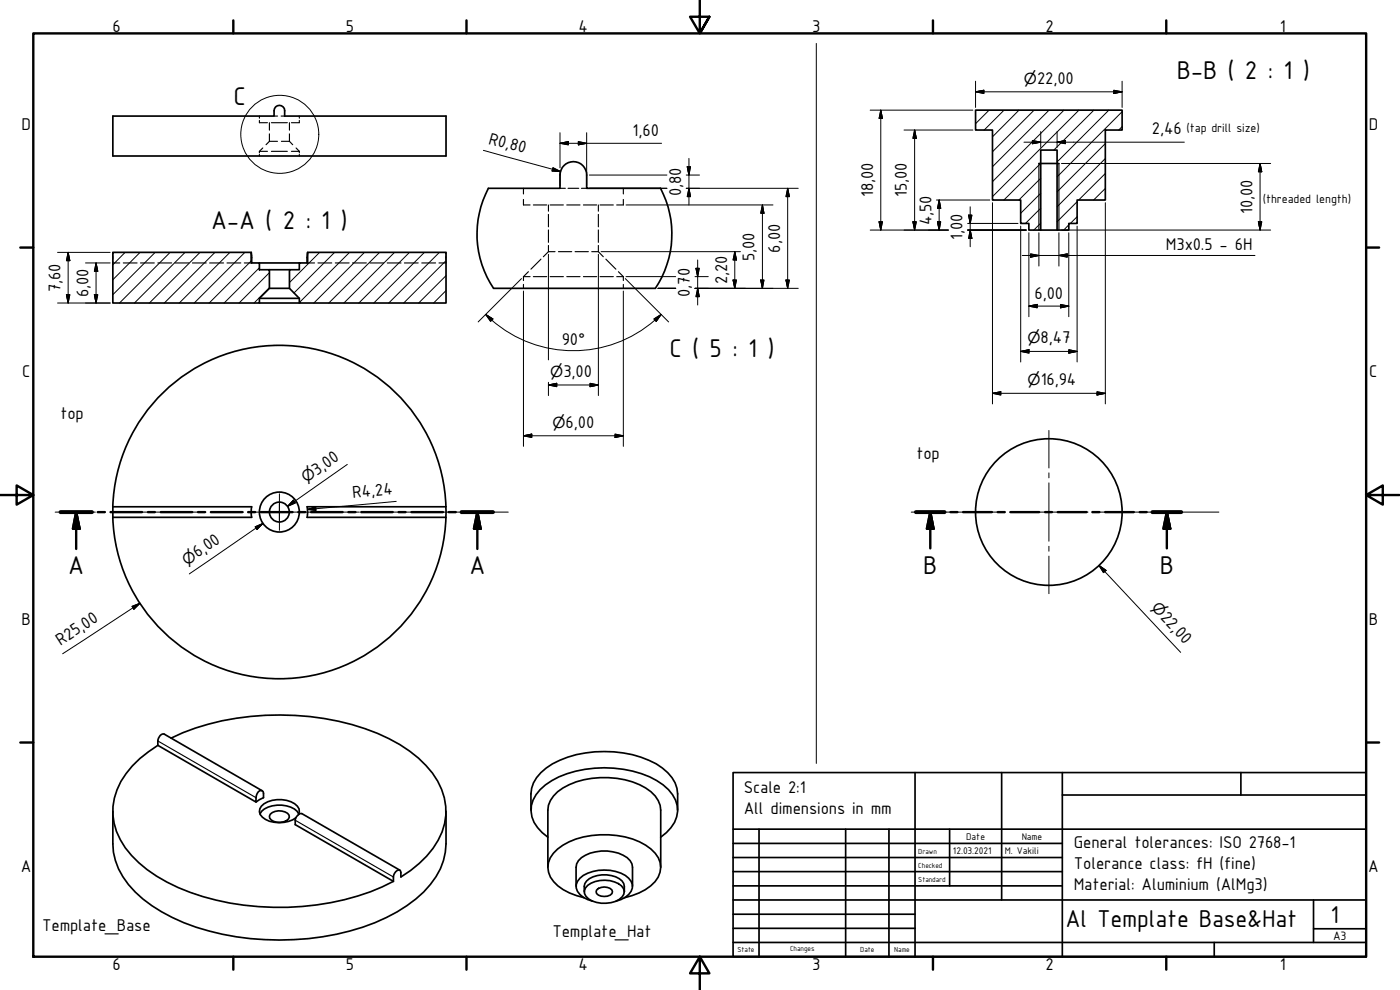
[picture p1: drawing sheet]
<svg xmlns="http://www.w3.org/2000/svg" width="420mm" height="297mm" viewBox="0 0 420 297" stroke-linecap="round" stroke-linejoin="round" font-family="sans-serif">
<!-- layer: Hatch (ISO) -->
<g fill="none" stroke="#000" stroke-width=".3">
<path d="M296.8 33l-4 4.1M301.3 33l-5.9 6M305.8 33l-7.9 8M310.3 33l-12.4 12.5M314.8 33l-16.9 17M319.3 33l-21.4 21.5M323.8 33l-25.9 26M328.3 33l-12 12M332.8 33l-15.6 15.6M336.8 38l-1.1 1M336.8 33.5l-19.6 19.6M312.3 58l-6 6"/>
<path d="M312.3 53.5l-6.5 6.5M312.3 49l-11 11M331.7 56.5l-3.5 3.5M331.7 52.1l-8 7.9M331.7 47.6l-14.5 14.4M331.7 43.1l-14.5 14.5M37.5 75.7l-3.6 3.7M42 75.7l-8.1 8.2M46.6 75.7l-12.7 12.7M51.1 75.7l-15.2 15.2M55.5 75.7l-15.2 15.2M60 75.7l-15.2 15.2"/>
<path d="M64.5 75.7l-15.2 15.2M69 75.7l-15.2 15.2M73.5 75.7l-15.2 15.2M75.4 78.3l-12.6 12.6M95.9 75.7l-9 9.1M100.4 75.7l-12.2 12.2M104.9 75.7l-15.1 15.1M109.4 75.7l-15.2 15.2M113.9 75.7l-15.2 15.2M118.4 75.7l-15.2 15.2M122.9 75.7l-15.2 15.2M127.4 75.7l-15.2 15.2"/>
<path d="M131.9 75.7l-15.2 15.2M133.9 78.2l-12.7 12.7M312.3 67l-2 2M312.3 62.5l-4.5 4.5M320.8 67.5l-1.6 1.5M323.3 65l-2.1 2M323.3 60.5l-6.1 6M77.9 80.3l-10.6 10.6M80.9 86.3l-4.7 4.6M80.9 81.8l-9.1 9.1M133.9 87.2l-3.8 3.7M133.9 82.7l-8.3 8.2"/>
</g>
<!-- layer: Visible (ISO) -->
<g fill="none" stroke="#000" stroke-width=".51">
<path d="M33.9 34.8h48.4v-1.6a1.59 1.59 0 0 1 1.5-1.6 1.59 1.59 0 0 1 1.6 1.6v1.6h48.5v12h-100zM292.8 33h44v6h-5.1v21h-8.4v7h-2.5v2h-3.6v-24h-4.9v24h-3.5v-2h-2.5v-7h-8.4v-21h-5.1zM146.6 56.5h21.5v-4a4 4 0 0 1 4-4 4 4 0 0 1 4 4v4h22.1M311.8 49.1h6M33.9 75.7h41.5v3.2h2.5v2h3v5.6l-3 3v1.4h-44zM75.4 75.7l.1 3.2M77.9 78.9h11.9M92.3 75.7l-.1 3.2M312.3 69h4.9M77.9 90.9h11.9M77.9 89.5h11.9M80.9 86.5h6"/>
<path d="M80.9 80.9h6M86.9 80.9h2.9v-2h2.5v-3.2h41.6v15.2h-44.1v-1.4l-2.9-3zM148.1 86.5h48.6M33.8 155.2a50 50 0 0 0 50 48.5 50 50 0 0 0 50-48.5M33.9 152a50 50 0 0 1 49.9-48.4 50 50 0 0 1 50 48.4M33.9 152h41.6v3.2h-41.6zM92.2 152h41.6v3.2h-41.6l.1-1.5zM47.4 223.6a28.7 28.7 0 0 0-12.3 13.3 18.3 18.3 0 0 0 4.4 19.8 49.6 49.6 0 0 0 25.4 13.4 81 81 0 0 0 49.8-4l3.4-1.7M51.4 221.5a78.6 78.6 0 0 1 45.9-5.9 57.1 57.1 0 0 1 28.3 11.8 21.4 21.4 0 0 1 8.2 17.1 22 22 0 0 1-8 14.6l-2.6 2.1-2.9 1.9v-1.3l-.3-.7a1.93 1.93 0 0 0-1.9 2v1.3M78.7 237.3l-29.4-17a1.87 1.87 0 0 0-1.9 2v1.3l29.4 17.1a2.79 2.79 0 0 1 1.5-3.5l.7 .4 .1 1.7-2.3 1.4M33.9 243.4v9.8a20.4 20.4 0 0 0 6.7 14.4 52.7 52.7 0 0 0 26.2 12.7 79.8 79.8 0 0 0 49.2-5 34 34 0 0 0 16.2-14.6l.9-2.5 .5-2.5 .3-2.5v-9.8M78 244.2a6.7 6.7 0 0 1 6.6-2.6 6.2 6.2 0 0 1 5.1 2.6"/>
<path d="M81.1 244.3a4 4 0 0 1 5.6 .3 1.64 1.64 0 0 1-1.6 2 3.9 3.9 0 0 1-4.2-1.1v-.6zM89.6 244.4a2.39 2.39 0 0 0-1.2-3.2 8.6 8.6 0 0 0-10 .7 2.46 2.46 0 0 0 1.3 4 9.2 9.2 0 0 0 9.1-.6M159.3 243.1v-4.9a11.1 11.1 0 0 1 6.5-9 34.7 34.7 0 0 1 31.1 0 11.2 11.2 0 0 1 6.5 9v4.9M164.4 251.2a9.6 9.6 0 0 1-4.9-9.5 13.2 13.2 0 0 1 8.3-8.6 34.7 34.7 0 0 1 29.3 1.1 10.8 10.8 0 0 1 6.3 9.2 10.1 10.1 0 0 1-5.1 7.8M120 261.1l-29.4-17a2.16 2.16 0 0 0-2 2v1.3l29.5 17M164.4 260.2v-17.1a9.3 9.3 0 0 1 6.4-7.7 26.5 26.5 0 0 1 23 1 8.4 8.4 0 0 1 4.5 6.7v17.1M172.9 265.9v-5.7a4.3 4.3 0 0 1 2.8-3.6 12.8 12.8 0 0 1 12.5 .7l.9 .9 .6 1 .1 6.7M175.3 269.4a15 15 0 0 1-10.1-6.2 6.5 6.5 0 0 1 2.1-8.5 24.3 24.3 0 0 1 20.3-3.6 15 15 0 0 1 10 6.3 6.6 6.6 0 0 1-2.3 8.4 18.8 18.8 0 0 1-7.9 3.6M175.3 267.6a3.6 3.6 0 0 1 2.7-4.5 8.9 8.9 0 0 1 8.7 1.2l.5 .8 .2 .8v1.7M176.4 265.6a8.8 8.8 0 0 1 10.1 .2 2.39 2.39 0 0 1-.7 4.1 8.5 8.5 0 0 1-9.9-1 2.26 2.26 0 0 1 .5-3.3zM177.9 270.4a6.3 6.3 0 0 1-5-4 4.3 4.3 0 0 1 3.5-4.4 12.3 12.3 0 0 1 12.3 1.5 3.4 3.4 0 0 1-1 5.7l-2.9 1.2M179.1 267a3.4 3.4 0 0 1 4.5 0l.2 .6a2.1 2.1 0 0 1-2.4 1.4 2.1 2.1 0 0 1-2.5-1.4z"/>
<circle cx="83.8" cy="153.6" r="6"/>
<circle cx="83.8" cy="153.6" r="2.98"/>
<circle cx="314.8" cy="153.6" r="22"/>
</g>
<!-- layer: Hidden (ISO) -->
<g fill="none" stroke="#000" stroke-width=".34">
<path d="M77.9 36.1v.7h2.4M77.9 34.8v.7M80.9 36.8v2.3M81.4 36.8h4.8M82.3 34.8h1M84.4 34.8h1M86.9 36.8v2.3M89.8 36.1v.7h-2.3M89.8 34.8v.7M77.9 45.4h2.4M77.9 45.4v.5M77.9 46.3v.5"/>
<path d="M78.9 44.4l-1 1M80.9 42.4h2.4M80.9 42.4l-1.1 1M80.9 40.2v2.2M81.4 45.4h4.8M84.5 42.4h2.4M86.9 42.4l.9 1M86.9 40.2v2.2M87.5 45.4h2.3M88.9 44.4l.9 1M89.8 45.4v.5M89.8 46.3v.5"/>
<path d="M157.1 59.8v1.7h2M157.1 56.5v1.7M168.1 56.5h1.6M170.5 56.5h3.2M174.5 56.5h1.6M187.1 59.8v1.7h-2M187.1 56.5v1.7M33.9 75.7v.5M33.9 76.8v1M33.9 78.4v.5h2M37 78.9h4.1M42.2 78.9h4.1"/>
<path d="M47.4 78.9h4.1M52.5 78.9h4.2M57.7 78.9h4.2M62.9 78.9h4.2M68.1 78.9h4.2M73.3 78.9h2.1M92.3 78.9h2.1M95.4 78.9h4.2M100.6 78.9h4.2M105.8 78.9h4.1M111 78.9h4.1M116.2 78.9h4.2"/>
<path d="M121.4 78.9h4.1M126.6 78.9h4.1M133.8 76.8v1M133.8 78.4v.5h-2.1M133.9 75.7l-.1 .5M160.1 61.5h4M162.3 77.8l-3 3M164.6 75.5h2M164.6 75.5l-1.5 1.5M164.6 61.5v1.9M164.6 64.3v3.8M164.6 69v3.7"/>
<path d="M164.6 73.6v1.9M165.1 61.5h4M167.6 75.5h4M170.1 61.5h4M172.6 75.5h4M175.1 61.5h4M177.6 75.5h2M179.6 75.5l1.5 1.5M179.6 61.5v1.9M179.6 64.3v3.8M179.6 69v3.7M179.6 73.6v1.9"/>
<path d="M180.1 61.5h4M181.8 77.8l3 3M157.1 83h2M157.1 83v1.2M157.1 85.3v1.2M158.6 81.5l-1.5 1.5M160.1 83h4M165.1 83h4M170.1 83h4M175.1 83h4M180.1 83h4M185.1 83h2"/>
<path d="M185.6 81.5l1.5 1.5M187.1 83v1.2M187.1 85.3v1.2"/>
</g>
<!-- layer: Visible Narrow (ISO) -->
<path d="M311.8 49.1v19.9M317.8 49.1v19.9M47.4 222.3l29.4 17M88.6 246.1l29.5 17" fill="none" stroke="#000" stroke-width=".34"/>
<!-- layer: Break Line (ISO) -->
<path d="M146.6 56.5a29.2 29.2 0 0 0 1.5 30M198.2 56.5a29.4 29.4 0 0 1-1.5 30" fill="none" stroke="#000" stroke-width=".51"/>
<!-- layer: Section Line (ISO) -->
<g fill="none" stroke="#000" stroke-width=".72">
<path d="M18.2 153.7h9.4M22.9 153.7l1 5h-2zM22.9 153.7v11M29.3 153.7h2.2M33.2 153.7h9.4M44.4 153.7h2.1M48.3 153.7h9.4M59.4 153.7h2.2M63.3 153.7h9.4M74.5 153.7h2.1M78.3 153.7h9.5M89.5 153.7h2.1"/>
<path d="M93.4 153.7h9.4M104.6 153.7h2.1M108.4 153.7h9.5M119.6 153.7h2.1M123.5 153.7h9.4M134.7 153.7h2.1M138.5 153.7h9.5M143.3 153.7l.9 5h-2zM143.3 153.7v11M274.9 153.7h8.6M279.2 153.7l1 5h-2zM279.2 153.7v10.8"/>
<path d="M285.2 153.7h2.1M289.1 153.7h8.6M299.4 153.7h2.1M303.3 153.7h8.6M313.6 153.7h2.1M317.5 153.7h8.6M327.8 153.7h2.1M331.7 153.7h8.6M342.1 153.7h2M345.9 153.7h8.6M350.2 153.7l1 5h-2zM350.2 153.7v10.8"/>
</g>
<path d="M18.2 153.7h9.4M138.5 153.7h9.5M274.9 153.7h8.6M345.9 153.7h8.6" fill="none" stroke="#000" stroke-width="1.2"/>
<path d="M22.9 153.7l1 5zM22.9 153.7l1 5h-2zM143.3 153.7l.9 5zM143.3 153.7l.9 5h-2zM279.2 153.7l1 5zM279.2 153.7l1 5h-2zM350.2 153.7l1 5zM350.2 153.7l1 5h-2z" fill="#000" stroke="#000" stroke-width=".72"/>
<!-- layer: Detail Boundary (ISO) -->
<circle cx="84" cy="40.3" r="11.7" fill="none" stroke="#000" stroke-width=".3"/>
<!-- layer: Border (ISO) -->
<g fill="none" stroke="#000" stroke-width=".72">
<path d="M10 10h400v277h-400zM70 6.1v3.9M140 6.1v3.9M210 0v10l-2.9-5h5.8l-2.9 5 2.9-5M280 6.1v3.9M350 6.1v3.9M6.1 74.3h3.9M410 74.3h3.9M0 148.5h10l-5-2.8v5.7l5-2.9M410 148.5l5 2.9v-5.7l-5 2.8h10M6.1 222.8h3.9M410 222.8h3.9"/>
<path d="M70 287v3.9M140 287v3.9M210 287l2.9 5h-5.8l2.9-5v10M280 287v3.9M350 287v3.9"/>
</g>
<!-- layer: Title (ISO) -->
<g fill="none" stroke="#000" stroke-width=".51">
<path d="M220 231.8h190v55.2h-190zM274.6 231.8v55.2M300.6 231.8v38.2M318.8 238.5h91.2M318.8 231.8v55.2M372.4 231.8v6.7M220 253.1h98.8M220 257.3h98.8M220 248.8h190M227.8 248.8v38.2M253.8 248.8v38.2M266.8 248.8v38.2"/>
<path d="M285 248.8v17M220 261.5h98.8M220 265.8h98.8M220 270h190M220 274.3h54.6M220 278.5h54.6M394.2 278.7h15.8M394.2 270v12.8M220 282.8h190M364.4 282.8v4.2"/>
</g>
<!-- layer: Sketch Geometry (ISO) -->
<path d="M245 13v216.1" fill="none" stroke="#000" stroke-width=".3"/>
<!-- layer: Center Mark (ISO) -->
<g fill="none" stroke="#000" stroke-width=".3">
<path d="M314.8 129.1v11.3M83.9 148.2v10.9M83.9 151.1v2.6v-2.6M83.9 156.2v-2.5v2.5M273.5 153.7h28M303 153.7h1.5M306 153.7h17.5M314.8 141.9v1.5M314.8 144.9v17.5M325 153.7h1.5M328 153.7h37.8M314.8 163.9v1.5"/>
<path d="M314.8 166.9v11.2"/>
</g>
<!-- layer: Centerline (ISO) -->
<g fill="none" stroke="#000" stroke-width=".3">
<path d="M16.6 153.7h3.7M21.8 153.7h1.5M24.8 153.7h3.8M30.1 153.7h1.5M33.1 153.7h3.8M38.4 153.7h1.5M41.4 153.7h3.8M46.7 153.7h1.5M49.7 153.7h3.8M55 153.7h1.5M58 153.7h3.8M63.3 153.7h1.5"/>
<path d="M66.3 153.7h3.8M71.5 153.7h1.6M74.5 153.7h33.4M83.9 153.7h.1M109.4 153.7h1.5M112.4 153.7h29.8M143.7 153.7h1.5M146.7 153.7h5.8"/>
</g>
<!-- layer: Dimension (ISO) -->
<g fill="none" stroke="#000" stroke-width=".3">
<path d="M168.1 39.8v10.6M176.1 39.8v15.9M261.2 33h30.8M264.3 33l.5 2.5h-1zM264.3 33v36M271.3 39h20.7M274.5 39l.5 2.5h-1zM274.5 39v30M292.8 27.5l2.5-.4v1zM292.8 27.5h44M292.8 24.4v7.8M312.3 39.5v4.7"/>
<path d="M317.2 39.5v4.7M334.3 27.1l2.5 .4-2.5 .6zM336.8 24.4v7.8M145.1 45.1l23.1 6.4M165.9 50.3l2.3 1.2-2.5-.2zM168.1 43l2.5-.5v1zM168.1 43h30.4M168.1 51.6v4.1M173.6 42.5l2.5 .5-2.5 .5zM176.9 56.5h23.3M176.9 52.5h23.3M206 56.5h33.6"/>
<path d="M206 52.5h3.9M206.2 50h1l-.4 2.5zM206.8 56.5l.4 2.5h-1zM206.8 47.5v14M236.4 56.5l.5 2.5h-1zM236.4 56.5v30M307.3 42.7h48.1M309.8 42.1l2.5 .6-2.5 .4zM317.2 42.7l2.5-.6v1zM318.6 49.1h62.7M378.2 49.1l.5 2.4h-1zM378.2 49.1v19.9"/>
<path d="M17.3 75.7h15.8M20.4 75.7l.6 2.5h-1.1zM20.4 75.7v15.2M25.7 78.9h7.4M28.8 78.9l.5 2.5h-1zM28.8 78.9v12M164.6 76.3v31.7M179.6 76.3v42.4M180.4 75.5h41.8M187.9 61.5h44.1M209.4 78v13.5M220.5 75.5l.5 2.5h-1z"/>
<path d="M220.5 75.5v11M228.8 61.5l.5 2.5h-1zM228.8 61.5v25M261.2 69h23.4M263.8 66.5h1l-.5 2.5zM274 66.5h1l-.5 2.5zM281.1 60h16M281.3 66.5h1l-.4 2.5zM281.9 60l.4 2.5h-1zM281.9 60v9M290.4 69h17.6M290.4 67h15.1"/>
<path d="M290.7 64.5h1l-.5 2.5zM291.2 69l.5 2.5h-1zM291.2 62v12M297.9 60.8v60.4M306.3 67.8v40.8M308.8 69.8v25.2M318.6 69h62.7M320.8 69.8v25.2M323.3 67.8v40.8M331.7 60.8v60.4M377.7 66.5h1l-.5 2.5zM17.3 90.9h15.8"/>
<path d="M19.9 88.4h1.1l-.6 2.5zM28.3 88.4h1l-.5 2.5zM145.8 94.3l2.1 1.4-.7 .7zM145.8 94.3a37.3 37.3 0 0 0 52.6 0M156.5 83.6l-13 13M157.1 87.3v46.6M187.1 87.3v46.6M187.7 83.6l13 13M187.9 83h14.9M196.3 95.7l2.1-1.4-1.5 2.1zM197.5 86.5h5.3M208.6 86.5h31"/>
<path d="M208.6 83h4M208.9 80.5h.9l-.4 2.5zM209.4 86.5l.4 2.5h-.9zM220 84h1l-.5 2.5zM228.3 84h1l-.5 2.5zM235.9 84h1l-.5 2.5zM308.8 91.8l2.5-.5v1.1zM308.8 91.8h12M318.3 91.3l2.5 .5-2.5 .6zM164.6 115.5l2.5-.5v1zM164.6 115.5h15M164.6 114.7v4"/>
<path d="M177.1 115l2.5 .5-2.5 .5zM297.9 118l2.5-.5v1zM297.9 118h33.8M306.3 105.4l2.5-.5v1zM306.3 105.4h17M320.8 104.9l2.5 .5-2.5 .5zM329.2 117.5l2.5 .5-2.5 .5zM104.2 139.3l-17.9 12.6M157.1 130.8l2.5-.6v1.1zM157.1 130.8h30M184.6 130.2l2.5 .6-2.5 .5zM76.6 158.1l2.3-1.1-1.8 1.9z"/>
<path d="M78.9 157l-22.1 15.2M88.1 150.1l.5 .8-2.3 1zM92.3 152.9l2.4-.8 .1 1zM118.9 150.4l-26.6 2.5M329.8 169.7l2.1 1.4-.7 .7zM329.8 169.7l24.5 26M39.6 181.9l2.4-.9-1.8 1.8zM42 181l-23.2 15.2"/>
</g>
<g fill="#000" stroke="#000" stroke-width=".3">
<path d="M264.3 33l.5 2.5zM264.3 33l.5 2.5h-1zM292.8 27.5l2.5-.4zM292.8 27.5l2.5-.4v1zM334.3 28.1l2.5-.6zM334.3 27.1l2.5 .4-2.5 .6zM165.7 51.3l2.5 .2zM165.9 50.3l2.3 1.2-2.5-.2zM168.1 43l2.5-.5zM168.1 43l2.5-.5v1zM173.6 43.5l2.5-.5zM173.6 42.5l2.5 .5-2.5 .5z"/>
<path d="M206.2 50l.6 2.5zM206.2 50h1l-.4 2.5zM206.8 56.5l.4 2.5zM206.8 56.5l.4 2.5h-1zM236.4 56.5l.5 2.5zM236.4 56.5l.5 2.5h-1zM274.5 39l.5 2.5zM274.5 39l.5 2.5h-1zM309.8 43.1l2.5-.4zM309.8 42.1l2.5 .6-2.5 .4zM317.2 42.7l2.5-.6zM317.2 42.7l2.5-.6v1z"/>
<path d="M378.2 49.1l.5 2.4zM378.2 49.1l.5 2.4h-1zM20.4 75.7l.6 2.5zM20.4 75.7l.6 2.5h-1.1zM220.5 75.5l.5 2.5zM220.5 75.5l.5 2.5h-1zM228.8 61.5l.5 2.5zM228.8 61.5l.5 2.5h-1zM263.8 66.5l.5 2.5zM263.8 66.5h1l-.5 2.5zM274 66.5l.5 2.5zM274 66.5h1l-.5 2.5z"/>
<path d="M281.3 66.5l.6 2.5zM281.3 66.5h1l-.4 2.5zM281.9 60l.4 2.5zM281.9 60l.4 2.5h-1zM290.7 64.5l.5 2.5zM290.7 64.5h1l-.5 2.5zM291.2 69l.5 2.5zM291.2 69l.5 2.5h-1zM377.7 66.5l.5 2.5zM377.7 66.5h1l-.5 2.5zM19.9 88.4l.5 2.5zM19.9 88.4h1.1l-.6 2.5z"/>
<path d="M28.3 88.4l.5 2.5zM28.3 88.4h1l-.5 2.5zM28.8 78.9l.5 2.5zM28.8 78.9l.5 2.5h-1zM145.8 94.3l2.1 1.4zM145.8 94.3l2.1 1.4-.7 .7zM198.4 94.3l-1.5 2.1zM196.3 95.7l2.1-1.4-1.5 2.1zM208.9 80.5l.5 2.5zM208.9 80.5h.9l-.4 2.5zM209.4 86.5l.4 2.5zM209.4 86.5l.4 2.5h-.9z"/>
<path d="M220 84l.5 2.5zM220 84h1l-.5 2.5zM228.3 84l.5 2.5zM228.3 84h1l-.5 2.5zM235.9 84l.5 2.5zM235.9 84h1l-.5 2.5zM308.8 91.8l2.5-.5zM308.8 91.8l2.5-.5v1.1zM318.3 92.4l2.5-.6zM318.3 91.3l2.5 .5-2.5 .6zM164.6 115.5l2.5-.5zM164.6 115.5l2.5-.5v1z"/>
<path d="M177.1 116l2.5-.5zM177.1 115l2.5 .5-2.5 .5zM297.9 118l2.5-.5zM297.9 118l2.5-.5v1zM306.3 105.4l2.5-.5zM306.3 105.4l2.5-.5v1zM320.8 105.9l2.5-.5zM320.8 104.9l2.5 .5-2.5 .5zM329.2 118.5l2.5-.5zM329.2 117.5l2.5 .5-2.5 .5zM157.1 130.8l2.5-.6zM157.1 130.8l2.5-.6v1.1z"/>
<path d="M184.6 131.3l2.5-.5zM184.6 130.2l2.5 .6-2.5 .5zM78.9 157l-1.8 1.9zM76.6 158.1l2.3-1.1-1.8 1.9zM88.1 150.1l-1.8 1.8zM88.1 150.1l.5 .8-2.3 1zM92.3 152.9l2.4-.8zM92.3 152.9l2.4-.8 .1 1zM329.8 169.7l2.1 1.4zM329.8 169.7l2.1 1.4-.7 .7zM40.2 182.8l1.8-1.8zM39.6 181.9l2.4-.9-1.8 1.8z"/>
</g>
<!-- layer: Symbol (ISO) -->
<path d="M306.8 76.7h69.8M309.3 76.2l2.5 .5-2.5 .5zM311.8 69.8v10M317.8 76.7l2.5-.5v1zM317.8 69.8v10" fill="none" stroke="#000" stroke-width=".3"/>
<path d="M309.3 77.2l2.5-.5zM309.3 76.2l2.5 .5-2.5 .5zM317.8 76.7l2.5-.5zM317.8 76.7l2.5-.5v1z" fill="#000" stroke="#000" stroke-width=".3"/>
<g font-size="8.3">
<text x="353.2" y="23.7">B-B ( 2 : 1 )</text>
<text x="70.1" y="31.4">C</text>
<text x="63.4" y="68.7">A-A ( 2 : 1 )</text>
<text x="200.9" y="107.2">C ( 5 : 1 )</text>
<text x="20.5" y="172.4">A</text>
<text x="140.9" y="172.4">A</text>
<text x="277.1" y="172.4">B</text>
<text x="348.1" y="172.4">B</text>
</g>
<g font-size="7.9">
<text x="319.8" y="278.2">Al Template Base&amp;Hat</text>
<text x="399.3" y="276.8">1</text>
</g>
<g font-size="5.5">
<text x="33.8" y="9.6">6</text>
<text x="103.8" y="9.6">5</text>
<text x="173.6" y="9.6">4</text>
<text x="243.8" y="9.6">3</text>
<text x="313.8" y="9.6">2</text>
<text x="384.1" y="9.6">1</text>
<text x="311.2" y="25.1">22,00</text>
<text x="6.4" y="38.9">D</text>
<text x="189.9" y="40.7">1,60</text>
<text x="345.7" y="40.3">2,46</text>
<text x="410.8" y="38.9">D</text>
<text x="146.4" y="43.1" transform="rotate(15 146.4 43.1)">R0,80</text>
<text x="204.4" y="58.8" transform="rotate(-90 204.4 58.8)">0,80</text>
<text x="262" y="59.1" transform="rotate(-90 262 59.1)">18,00</text>
<text x="272.2" y="59.2" transform="rotate(-90 272.2 59.2)">15,00</text>
<text x="375.9" y="64.2" transform="rotate(-90 375.9 64.2)">10,00</text>
<text x="279.5" y="67.6" transform="rotate(-90 279.5 67.6)">4,50</text>
<text x="288.9" y="72" transform="rotate(-90 288.9 72)">1,00</text>
<text x="234.1" y="75.8" transform="rotate(-90 234.1 75.8)">6,00</text>
<text x="349.9" y="75.1">M3x0.5 - 6H</text>
<text x="226.5" y="78.3" transform="rotate(-90 226.5 78.3)">5,00</text>
<text x="18.2" y="87.6" transform="rotate(-90 18.2 87.6)">7,60</text>
<text x="26.5" y="89.2" transform="rotate(-90 26.5 89.2)">6,00</text>
<text x="207.1" y="89.1" transform="rotate(-90 207.1 89.1)">0,70</text>
<text x="218.2" y="85.3" transform="rotate(-90 218.2 85.3)">2,20</text>
<text x="310.5" y="89.6">6,00</text>
<text x="168.6" y="103.4">90°</text>
<text x="312.3" y="102.9">8,47</text>
<text x="6.6" y="113.1">C</text>
<text x="169.1" y="113">3,00</text>
<text x="410.9" y="113.1">C</text>
<text x="312.3" y="115.6">16,94</text>
<text x="18.2" y="125.7">top</text>
<text x="169.8" y="128.3">6,00</text>
<text x="275" y="137.6">top</text>
<text x="95.1" y="142.7" transform="rotate(-35 95.1 142.7)">3,00</text>
<text x="105.9" y="149.3" transform="rotate(-5 105.9 149.3)">R4,24</text>
<text x="59.3" y="167.5" transform="rotate(-35 59.3 167.5)">6,00</text>
<text x="348.1" y="185.4" transform="rotate(47 348.1 185.4)">22,00</text>
<text x="6.4" y="187.4">B</text>
<text x="410.8" y="187.4">B</text>
<text x="18.2" y="193.8" transform="rotate(-33 18.2 193.8)">R25,00</text>
<text x="223.2" y="237.9">Scale 2:1</text>
<text x="223.2" y="244.1">All dimensions in mm</text>
<text x="322.3" y="254.5">General tolerances: ISO 2768-1</text>
<text x="6.3" y="261.6">A</text>
<text x="322.3" y="260.7">Tolerance class: fH (fine)</text>
<text x="410.6" y="261.6">A</text>
<text x="322.3" y="266.9">Material: Aluminium (AlMg3)</text>
<text x="12.7" y="279.5">Template_Base</text>
<text x="165.8" y="281">Template_Hat</text>
<text x="33.8" y="290.9">6</text>
<text x="103.8" y="290.9">5</text>
<text x="173.6" y="290.9">4</text>
<text x="243.8" y="290.9">3</text>
<text x="313.8" y="290.9">2</text>
<text x="384.1" y="290.9">1</text>
</g>
<g font-size="4.6">
<text x="307.3" y="25.1">⌀</text>
<text x="308.4" y="102.9">⌀</text>
<text x="165.1" y="113">⌀</text>
<text x="308.4" y="115.6">⌀</text>
<text x="165.8" y="128.3">⌀</text>
<text x="91.9" y="144.9" transform="rotate(-35 91.9 144.9)">⌀</text>
<text x="56.1" y="169.7" transform="rotate(-35 56.1 169.7)">⌀</text>
<text x="345.4" y="182.6" transform="rotate(47 345.4 182.6)">⌀</text>
</g>
<g font-size="3.9">
<text x="356.1" y="39.5">(tap drill size)</text>
<text x="379" y="61">(threaded length)</text>
<text x="400.1" y="282">A3</text>
</g>
<g font-size="3.1">
<text x="286" y="256.3">12.03.2021</text>
<text x="290" y="252">Date</text>
<text x="301.6" y="256.3">M. Vakili</text>
<text x="306.6" y="252">Name</text>
</g>
<g font-size="2.4">
<text x="275.6" y="256.3">Drawn</text>
<text x="275.6" y="260.5">Checked</text>
<text x="275.6" y="264.8">Standard</text>
<text x="221.4" y="285.7">State</text>
<text x="237.1" y="285.4">Changes</text>
<text x="258.2" y="285.7">Date</text>
<text x="268.4" y="285.7">Name</text>
</g>
</svg>
